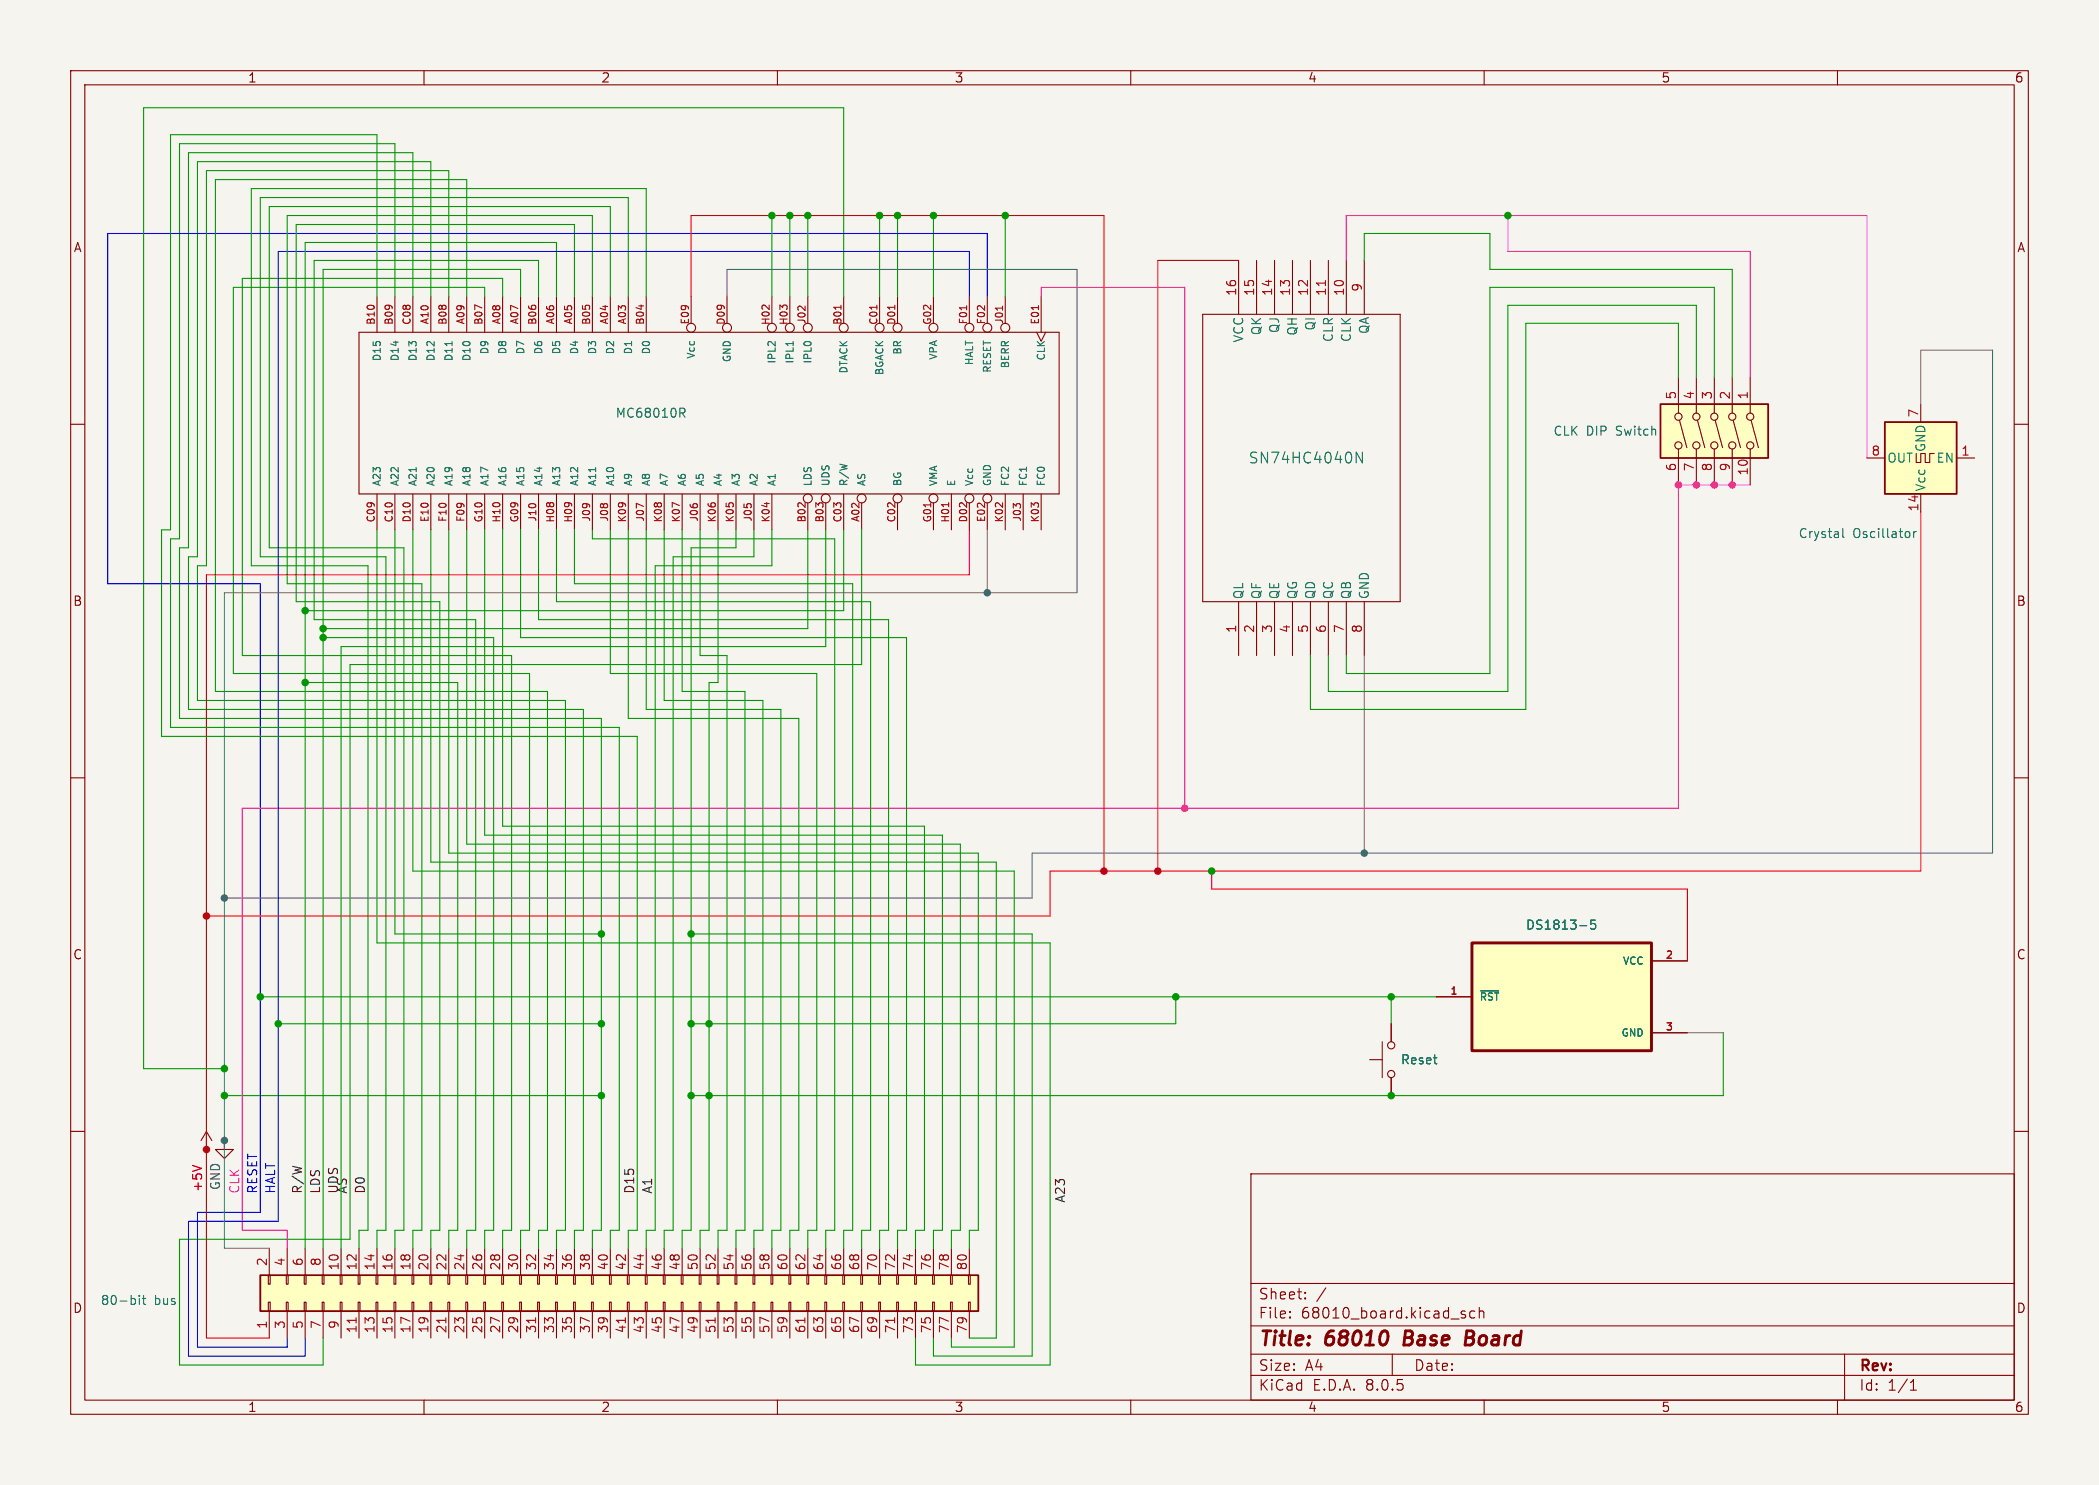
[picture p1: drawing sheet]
<svg xmlns="http://www.w3.org/2000/svg" width="297mm" height="210mm" viewBox="0 0 297 210" stroke-linecap="round" stroke-linejoin="round" font-family="sans-serif">
<path d="M0 0h297v210h-297z" fill="#f5f4ef" stroke="#f5f4ef" stroke-width=".14"/>
<g fill="none" stroke="#840000" stroke-width=".15">
<path d="M10 10h277v190h-277zM12 12h273v186h-273zM60 10v2M110 10v2M160 10v2M210 10v2M260 10v2M10 60h2M50.8 47h99.1v22.9h-99.1zM53.3 41.9v5.1M55.9 41.9v5.1M58.4 41.9v5.1"/>
<path d="M61 41.9v5.1M63.5 41.9v5.1M66 41.9v5.1M68.6 41.9v5.1M71.1 41.9v5.1M73.7 41.9v5.1M76.2 41.9v5.1M78.7 41.9v5.1M81.3 41.9v5.1M83.8 41.9v5.1M86.4 41.9v5.1M88.9 41.9v5.1"/>
<path d="M91.4 41.9v5.1M97.8 41.9v3.8M102.9 41.9v3.8M109.2 41.9v3.8M111.8 41.9v3.8M114.3 41.9v3.8M119.4 41.9v3.8M124.5 41.9v3.8M127 41.9v3.8M132.1 41.9v3.8M137.2 41.9v3.8M139.7 41.9v3.8"/>
<path d="M142.2 41.9v3.8M146.7 47l.6 1.3 .7-1.3M147.3 41.9v5.1M285 60h2M53.3 69.9v5M55.9 69.9v5M58.4 69.9v5M61 69.9v5M63.5 69.9v5M66 69.9v5M68.6 69.9v5M71.1 69.9v5"/>
<path d="M73.7 69.9v5M76.2 69.9v5M78.7 69.9v5M81.3 69.9v5M83.8 69.9v5M86.4 69.9v5M88.9 69.9v5M91.4 69.9v5M94 69.9v5M96.5 69.9v5M99.1 69.9v5M101.6 69.9v5"/>
<path d="M104.1 69.9v5M106.7 69.9v5M109.2 69.9v5M114.3 71.1v3.8M116.8 71.1v3.8M119.4 69.9v5M121.9 71.1v3.8M127 71.1v3.8M132.1 71.1v3.8M134.6 69.9v5M137.2 71.1v3.8M139.7 71.1v3.8"/>
<path d="M142.2 69.9v5M144.8 69.9v5M147.3 69.9v5M10 110h2M285 110h2M10 160h2M285 160h2M177 166h108v32h-108zM60 198v2M110 198v2M160 198v2M177 194.5h108"/>
<path d="M177 191.5h108M177 187.5h108M177 181.5h108M182.5 186.3h.1l-.1 .1M182.5 186.3v.1M182.5 185.5v.1M182.5 185.5h.1l-.1 .1M184.7 183.6v.1M184.7 183.6h-.1l.1 .1M184.7 182.8v.1M184.7 182.8h-.1l.1 .1M187.6 182.1l-1.3 2"/>
<path d="M197 191.5v3M206.8 185.8l.5 .2 .1 .2-.2 .2-.5-.1M206.8 185.5l.2-.1 .3 .1M208.7 185.5l-.5-.1-.2 .3v.4l.1 .2 .1 .1 .5-.1M209.3 185.5a.37 .37 0 0 1 .7 .1v.8M209.3 184.9v1.5M210 198v2M260 198v2M261 191.5v6.5M270.3 196.6h.9M270.3 195.5l.4-.4v1.5"/>
<circle cx="97.8" cy="46.4" r=".63"/>
<circle cx="102.9" cy="46.4" r=".63"/>
<circle cx="109.2" cy="46.4" r=".63"/>
<circle cx="111.8" cy="46.4" r=".63"/>
<circle cx="114.3" cy="46.4" r=".63"/>
<circle cx="119.4" cy="46.4" r=".63"/>
<circle cx="124.5" cy="46.4" r=".63"/>
<circle cx="127" cy="46.4" r=".63"/>
<circle cx="132.1" cy="46.4" r=".63"/>
<circle cx="137.2" cy="46.4" r=".63"/>
<circle cx="139.7" cy="46.4" r=".63"/>
<circle cx="142.2" cy="46.4" r=".63"/>
<circle cx="114.3" cy="70.5" r=".63"/>
<circle cx="116.8" cy="70.5" r=".63"/>
<circle cx="121.9" cy="70.5" r=".63"/>
<circle cx="127" cy="70.5" r=".63"/>
<circle cx="132.1" cy="70.5" r=".63"/>
<circle cx="137.2" cy="70.5" r=".63"/>
<circle cx="139.7" cy="70.5" r=".63"/>
</g>
<path d="M198.9 188.2l-.3 2h.8M207.4 189.2h.7M208.1 189.2l.3 .1M208.2 188.2h-.6l-.3 2h.8l.2-.1M208.3 189.1l-.2 .1" fill="none" stroke="#840000" stroke-width=".4"/>
<path d="M119 43.2v.5M124.1 43.2v.5M126.6 43.2v.5M136.8 43.2v.6M141.9 43.3v.6M146.9 43.2v.6M134.2 71.1v.6" fill="none" stroke="#a90000" stroke-width=".15"/>
<path d="M64 48.3v.6M96.2 57.7h.5l.2 .3-.1 .3-.6 .1M96.5 58.4l.4 .6M112.2 48.3v.6" fill="none" stroke="#006464" stroke-width=".15"/>
<path d="M36.8 180.3h101.6v5.1h-101.6z" fill="#ffffc2"/>
<g fill="none" stroke="#840000" stroke-width=".15">
<path d="M29.2 162.6h.1M29.2 160l-.8 1.3M29.2 160v2.6M29.2 160l.8 1.3M31.7 161.3v1.3h1.3l-1.3 1.2-1.2-1.2h1.2M31.7 161.3h.1M38.1 176.5v3.8M40.6 176.5v3.8M43.2 176.5v3.8M45.7 176.5v3.8M48.3 176.5v3.8M50.8 176.5v3.8"/>
<path d="M53.3 176.5v3.8M55.9 176.5v3.8M58.4 176.5v3.8M61 176.5v3.8M63.5 176.5v3.8M66 176.5v3.8M68.6 176.5v3.8M71.1 176.5v3.8M73.7 176.5v3.8M76.2 176.5v3.8M78.7 176.5v3.8M81.3 176.5v3.8"/>
<path d="M83.8 176.5v3.8M86.4 176.5v3.8M88.9 176.5v3.8M91.4 176.5v3.8M94 176.5v3.8M96.5 176.5v3.8M99.1 176.5v3.8M101.6 176.5v3.8M104.1 176.5v3.8M106.7 176.5v3.8M109.2 176.5v3.8M111.8 176.5v3.8"/>
<path d="M114.3 176.5v3.8M116.8 176.5v3.8M119.4 176.5v3.8M121.9 176.5v3.8M124.5 176.5v3.8M127 176.5v3.8M129.5 176.5v3.8M132.1 176.5v3.8M134.6 176.5v3.8M137.2 176.5v3.8M38 184.2h.2v1.2h-.2zM38 180.3h.2v1.3h-.2z"/>
<path d="M38.1 185.4v3.8M40.5 184.2h.3v1.2h-.3zM40.5 180.3h.3v1.3h-.3zM40.6 185.4v3.8M43.1 184.2h.2v1.2h-.2zM43.1 180.3h.2v1.3h-.2zM43.2 185.4v3.8M45.6 184.2h.2v1.2h-.2zM45.6 180.3h.2v1.3h-.2zM45.7 185.4v3.8M48.1 184.2h.3v1.2h-.3zM48.1 180.3h.3v1.3h-.3z"/>
<path d="M48.3 185.4v3.8M50.7 184.2h.2v1.2h-.2zM50.7 180.3h.2v1.3h-.2zM50.8 185.4v3.8M53.2 184.2h.3v1.2h-.3zM53.2 180.3h.3v1.3h-.3zM53.3 185.4v3.8M55.8 184.2h.2v1.2h-.2zM55.8 180.3h.2v1.3h-.2zM55.9 185.4v3.8M58.3 184.2h.2v1.2h-.2zM58.3 180.3h.2v1.3h-.2z"/>
<path d="M58.4 185.4v3.8M60.8 184.2h.3v1.2h-.3zM60.8 180.3h.3v1.3h-.3zM61 185.4v3.8M63.4 184.2h.2v1.2h-.2zM63.4 180.3h.2v1.3h-.2zM63.5 185.4v3.8M65.9 184.2h.3v1.2h-.3zM65.9 180.3h.3v1.3h-.3zM66 185.4v3.8M68.5 184.2h.2v1.2h-.2zM68.5 180.3h.2v1.3h-.2z"/>
<path d="M68.6 185.4v3.8M71 184.2h.2v1.2h-.2zM71 180.3h.2v1.3h-.2zM71.1 185.4v3.8M73.5 184.2h.3v1.2h-.3zM73.5 180.3h.3v1.3h-.3zM73.7 185.4v3.8M76.1 184.2h.2v1.2h-.2zM76.1 180.3h.2v1.3h-.2zM76.2 185.4v3.8M78.6 184.2h.3v1.2h-.3zM78.6 180.3h.3v1.3h-.3z"/>
<path d="M78.7 185.4v3.8M81.2 184.2h.2v1.2h-.2zM81.2 180.3h.2v1.3h-.2zM81.3 185.4v3.8M83.7 184.2h.2v1.2h-.2zM83.7 180.3h.2v1.3h-.2zM83.8 185.4v3.8M86.2 184.2h.3v1.2h-.3zM86.2 180.3h.3v1.3h-.3zM86.4 185.4v3.8M88.8 184.2h.2v1.2h-.2zM88.8 180.3h.2v1.3h-.2z"/>
<path d="M88.9 185.4v3.8M91.3 184.2h.3v1.2h-.3zM91.3 180.3h.3v1.3h-.3zM91.4 185.4v3.8M93.9 184.2h.2v1.2h-.2zM93.9 180.3h.2v1.3h-.2zM94 185.4v3.8M96.4 184.2h.2v1.2h-.2zM96.4 180.3h.2v1.3h-.2zM96.5 185.4v3.8M98.9 184.2h.3v1.2h-.3zM98.9 180.3h.3v1.3h-.3z"/>
<path d="M99.1 185.4v3.8M101.5 184.2h.2v1.2h-.2zM101.5 180.3h.2v1.3h-.2zM101.6 185.4v3.8M104 184.2h.3v1.2h-.3zM104 180.3h.3v1.3h-.3zM104.1 185.4v3.8M106.6 184.2h.2v1.2h-.2zM106.6 180.3h.2v1.3h-.2zM106.7 185.4v3.8M109.1 184.2h.2v1.2h-.2zM109.1 180.3h.2v1.3h-.2z"/>
<path d="M109.2 185.4v3.8M111.6 184.2h.3v1.2h-.3zM111.6 180.3h.3v1.3h-.3zM111.8 185.4v3.8M114.2 184.2h.2v1.2h-.2zM114.2 180.3h.2v1.3h-.2zM114.3 185.4v3.8M116.7 184.2h.3v1.2h-.3zM116.7 180.3h.3v1.3h-.3zM116.8 185.4v3.8M119.3 184.2h.2v1.2h-.2zM119.3 180.3h.2v1.3h-.2z"/>
<path d="M119.4 185.4v3.8M121.8 184.2h.2v1.2h-.2zM121.8 180.3h.2v1.3h-.2zM121.9 185.4v3.8M124.3 184.2h.3v1.2h-.3zM124.3 180.3h.3v1.3h-.3zM124.5 185.4v3.8M126.9 184.2h.2v1.2h-.2zM126.9 180.3h.2v1.3h-.2zM127 185.4v3.8M129.4 184.2h.3v1.2h-.3zM129.4 180.3h.3v1.3h-.3z"/>
<path d="M129.5 185.4v3.8M132 184.2h.2v1.2h-.2zM132 180.3h.2v1.3h-.2zM132.1 185.4v3.8M134.5 184.2h.2v1.2h-.2zM134.5 180.3h.2v1.3h-.2zM134.6 185.4v3.8M137 184.2h.3v1.2h-.3zM137 180.3h.3v1.3h-.3zM137.2 185.4v3.8"/>
</g>
<path d="M36.8 180.3h101.6v5.1h-101.6z" fill="none" stroke="#840000" stroke-width=".25"/>
<path d="M50.4 186.4v.7M63.1 186.4v.7M75.8 186.4v.7M88.5 186.4v.7M101.2 186.4v.7M113.9 186.4v.7M126.6 186.4v.7" fill="none" stroke="#a90000" stroke-width=".15"/>
<path d="M19.7 183.2v.1M19.7 183.6v.9M20.1 183.6h.5M20.3 183.2v1.1l.1 .1 .2 .1" fill="none" stroke="#006464" stroke-width=".15"/>
<path d="M27.2 164.8l1.3 .4" fill="none" stroke="#f00" stroke-width=".15"/>
<path d="M266.7 59.7h10.2v10.2h-10.2z" fill="#ffffc2"/>
<path d="M266.7 59.7h10.2v10.2h-10.2z" fill="none" stroke="#840000" stroke-width=".25"/>
<g fill="none" stroke="#840000" stroke-width=".15">
<path d="M175.3 36.8v7.7M177.8 36.8v7.7M180.3 36.8v7.7M182.9 36.8v7.7M185.4 36.8v7.7M188 36.8v7.7M190.5 36.8v7.7M193 36.8v7.7M170.2 44.5h27.9v40.6h-27.9zM271.8 57.2v2.5M264.2 64.8h2.5M271.1 64.1v1.3h.7v-1.3h.6v1.3h.6v-1.3h.7"/>
<path d="M271.8 69.9v2.5M276.9 64.8h2.5M175.3 85.1v7.6M177.8 85.1v7.6M180.3 85.1v7.6M182.9 85.1v7.6M185.4 85.1v7.6M188 85.1v7.6M190.5 85.1v7.6M193 85.1v7.6"/>
</g>
<path d="M192.8 63.9v1.6l-.9-1.6v1.6M260.7 74.7v1.1l.2 .2M270.1 75.2l.1 .2v.4l-.1 .2M270.8 75.2v.8M271.1 75.2h-.2l-.1 .2" fill="none" stroke="#006464" stroke-width=".15"/>
<path d="M187.5 39.7v.7" fill="none" stroke="#a90000" stroke-width=".15"/>
<path d="M234.9 57.2h15.3v7.6h-15.3z" fill="#ffffc2"/>
<g fill="none" stroke="#840000" stroke-width=".15">
<path d="M237.5 53.3v5.1M237.6 59.4l1.1 3.9M240 53.3v5.1M240.2 59.4l1 3.9M242.6 53.3v5.1M242.7 59.4l1 3.9M245.1 53.3v5.1M245.2 59.4l1.1 3.9M247.6 53.3v5.1M247.8 59.4l1 3.9M237.5 63.5v5.1M240 63.5v5.1"/>
<path d="M242.6 63.5v5.1M245.1 63.5v5.1M247.6 63.5v5.1M193.8 149.9h1.8M195.6 147.3v5.1M196.8 144.8v2.5M196.8 152.4v2.5"/>
<circle cx="237.5" cy="58.9" r=".51"/>
<circle cx="240" cy="58.9" r=".51"/>
<circle cx="242.6" cy="58.9" r=".51"/>
<circle cx="245.1" cy="58.9" r=".51"/>
<circle cx="247.7" cy="58.9" r=".51"/>
<circle cx="237.5" cy="63" r=".51"/>
<circle cx="240" cy="63" r=".51"/>
<circle cx="242.6" cy="63" r=".51"/>
<circle cx="245.1" cy="63" r=".51"/>
<circle cx="247.7" cy="63" r=".51"/>
<circle cx="196.9" cy="151.9" r=".51"/>
<circle cx="196.9" cy="147.8" r=".51"/>
</g>
<path d="M234.9 57.2h15.3v7.6h-15.3z" fill="none" stroke="#840000" stroke-width=".25"/>
<path d="M208.3 133.4h25.4v15.2h-25.4z" fill="#ffffc2"/>
<path d="M208.3 133.4h25.4v15.2h-25.4z" fill="none" stroke="#840000" stroke-width=".41"/>
<path d="M233.7 135.9h5.1M196.8 144.8v2.5M196.8 152.4v2.5M203.2 141h5.1M233.7 146.1h5.1M29.2 162.6h.1M31.7 161.3h.1" fill="none" stroke="#840000" stroke-width=".15"/>
<path d="M223.6 130.9h.9M225.7 130.1h-.6v.6l.1-.1 .5 .1 .1 .1-.1 .5-.2 .1h-.3l-.1-.1M209.5 140.1h2.6" fill="none" stroke="#006464" stroke-width=".15"/>
<g fill="none" stroke="#009600" stroke-width=".15">
<path d="M109.2 30.5v11.4M111.8 30.5v11.4M114.3 30.5v11.4M124.5 30.5v11.4M127 30.5v11.4M132.1 30.5v11.4M142.2 30.5v11.4M193 36.8v-3.8h17.8v5.1h34.3v15.2M53.3 41.9v-22.8h-29.2v55.8h-1.2v29.2h67.3v69.9h-1.3v2.5M55.9 41.9v-21.6h-30.5v55.9h-1.3v26.7h63.5v71.1h-1.2v2.5M58.4 41.9v-20.3h-31.7v55.9h-1.3v24.1h59.7v72.4h-1.3v2.5M61 41.9v-19h-33.1v55.8h-1.2v21.6h55.8v73.7h-1.2v2.5"/>
<path d="M63.5 41.9v-17.8h-34.3v55.9h-1.3v19.1h52.1v74.9h-1.3v2.5M66 41.9v-16.5h-35.5v72.4h47v76.2h-1.3v2.5M68.6 41.9v-1.3h-35.6v54.7h41.9v78.7h-1.2v2.5M71.1 41.9v-2.5h-36.8v53.3h38.1v81.3h-1.3v2.5M73.7 41.9v-3.8h-28v138.4M76.2 41.9v-5.1h-31.8v50.8h22.9v86.4h-1.3v2.5M78.7 41.9v-7.6h-35.5v142.2M81.3 41.9v-10.1h-39.4v53.3h20.3v88.9h-1.2v2.5M83.8 41.9v-11.4h-43.2v52.1h19.1v91.4h-1.3v2.5M86.4 41.9v-12.7h-48.3v48.3h19v96.5h-1.2v2.5M88.9 41.9v-14h-52.1v50.8h17.8v95.3h-1.3v2.5M91.4 41.9v-15.2h-55.8v53.3h16.5v94h-1.3v2.5"/>
<path d="M119.4 41.9v-26.7h-99.1v135.9h11.4M237.5 53.3v-7.6h-21.6v54.6h-30.5v-7.6M240 53.3v-10.1h-26.6v54.6h-25.4v-5.1M242.6 53.3v-12.7h-31.8v54.7h-20.3v-2.6M53.3 74.9v58.5h95.3v59.6h-19.1v-3.8M55.9 74.9v57.2h29.2M58.4 74.9v48.3h85.1v67.3h-8.9v-1.3M61 74.9v47h80v67.3h-3.8M63.5 74.9v45.8h74.9v53.3h-1.2v2.5M66 74.9v44.5h69.9v54.6h-1.3v2.5M68.6 74.9v43.2h64.7v55.9h-1.2v2.5M71.1 74.9v41.9h59.7v57.2h-1.3v2.5"/>
<path d="M73.7 74.9v15.3h54.6v83.8h-1.3v2.5M76.2 74.9v12.7h49.5v86.4h-1.2v2.5M78.7 74.9v10.2h44.5v88.9h-1.3v2.5M81.3 74.9v7.7h39.3v91.4h-1.2v2.5M83.8 74.9v1.3h34.3v97.8h-1.3v2.5M86.4 74.9v20.4h29.2v78.7h-1.3v2.5M88.9 74.9v26.7h24.1v72.4h-1.2v2.5M91.4 74.9v25.4h19.1v73.7h-1.3v2.5M94 74.9v24.2h13.9v74.9h-1.2v2.5M96.5 74.9v22.9h8.9v76.2h-1.3v2.5M99.1 74.9v17.8h3.8v81.3h-1.3v2.5M101.6 74.9v21.6h-1.3v77.5h-1.2v2.5"/>
<path d="M104.1 74.9v2.6h-6.3v96.5h-1.3v2.5M106.7 74.9v3.8h-11.5v95.3h-1.2v2.5M109.2 74.9v5.1h-16.5v94h-1.3v2.5M114.3 74.9v14h-68.6M116.8 74.9v16.5h-68.5v85.1M119.4 74.9v11.5h-76.2M121.9 74.9v19.1h-72.4v81.3h-24.1v17.7h20.3v-3.8M43.2 96.5h21.6v77.5h-1.3v2.5M45.7 90.2h24.1v83.8h-1.2v2.5M97.8 132.1h48.2v59.7h-13.9v-2.6M31.7 154.9h53.4M36.8 141h166.4"/>
<path d="M39.4 144.8h45.7M166.4 141v3.8h-68.6M196.8 141v3.8M243.8 146.1v8.8h-146"/>
</g>
<path d="M137.2 41.9v-6.3h-97.8v137.1h-12.7v19.1h16.5v-2.6M139.7 41.9v-8.9h-124.5v49.6h21.6v88.9h-8.9v19h12.7v-1.3" fill="none" stroke="#00f" stroke-width=".15"/>
<path d="M102.9 41.9v-3.8h49.5v45.7h-120.7v92.7h6.4M271.8 57.2v-7.7h10.1v71.2h-135.9v6.3h-114.3M139.7 74.9v8.9M193 92.7v28M238.8 146.1h5" fill="none" stroke="#666" stroke-width=".15"/>
<path d="M175.3 36.8h-11.5v86.4M97.8 41.9v-11.4h58.4v92.7M137.2 74.9v6.4h-108v107.9h8.9M271.8 72.4v50.8h-123.2v6.3h-119.4M171.4 123.2v2.5h67.4v10.2M27.2 164.8l1.3 .4" fill="none" stroke="#f00" stroke-width=".15"/>
<path d="M190.5 36.8v-6.3h73.7v34.3M213.4 30.5v5.1h34.2v17.7M147.3 41.9v-1.3h20.3v73.7M247.6 68.6h-10.1v45.7h-203.2v59.7h6.3v2.5" fill="none" stroke="#ff00e0" stroke-width=".15"/>
<g fill="#009600" stroke="#009600" stroke-width=".15">
<circle cx="39.4" cy="144.8" r=".46"/>
<circle cx="31.7" cy="151.1" r=".46"/>
<circle cx="31.7" cy="154.9" r=".46"/>
<circle cx="36.8" cy="141" r=".46"/>
<circle cx="124.5" cy="30.5" r=".46"/>
<circle cx="142.2" cy="30.5" r=".46"/>
<circle cx="132.1" cy="30.5" r=".46"/>
<circle cx="127" cy="30.5" r=".46"/>
<circle cx="109.2" cy="30.5" r=".46"/>
<circle cx="111.8" cy="30.5" r=".46"/>
<circle cx="114.3" cy="30.5" r=".46"/>
<circle cx="171.4" cy="123.2" r=".46"/>
<circle cx="196.8" cy="154.9" r=".46"/>
<circle cx="166.4" cy="141" r=".46"/>
<circle cx="196.8" cy="141" r=".46"/>
<circle cx="213.4" cy="30.5" r=".46"/>
<circle cx="97.8" cy="144.8" r=".46"/>
<circle cx="85.1" cy="154.9" r=".46"/>
<circle cx="97.8" cy="154.9" r=".46"/>
<circle cx="85.1" cy="144.8" r=".46"/>
<circle cx="97.8" cy="132.1" r=".46"/>
<circle cx="85.1" cy="132.1" r=".46"/>
<circle cx="100.3" cy="144.8" r=".46"/>
<circle cx="100.3" cy="154.9" r=".46"/>
<circle cx="43.2" cy="96.5" r=".46"/>
<circle cx="43.2" cy="86.4" r=".46"/>
<circle cx="45.7" cy="88.9" r=".46"/>
<circle cx="45.7" cy="90.2" r=".46"/>
</g>
<g fill="#f00" stroke="#f00" stroke-width=".15">
<circle cx="29.2" cy="129.5" r=".46"/>
<circle cx="29.2" cy="162.6" r=".46"/>
<circle cx="156.2" cy="123.2" r=".46"/>
<circle cx="163.8" cy="123.2" r=".46"/>
</g>
<g fill="#666" stroke="#666" stroke-width=".15">
<circle cx="31.7" cy="127" r=".46"/>
<circle cx="193" cy="120.7" r=".46"/>
<circle cx="139.7" cy="83.8" r=".46"/>
<circle cx="31.7" cy="161.3" r=".46"/>
</g>
<g fill="#ff00e0" stroke="#ff00e0" stroke-width=".15">
<circle cx="167.6" cy="114.3" r=".46"/>
<circle cx="242.6" cy="68.6" r=".46"/>
<circle cx="245.1" cy="68.6" r=".46"/>
<circle cx="237.5" cy="68.6" r=".46"/>
<circle cx="240" cy="68.6" r=".46"/>
</g>
<g font-size="2.8" fill="#840000">
<text x="178" y="190.9">Title:</text>
<text x="187.7" y="190.9">68010</text>
<text x="199.5" y="190.9">Base</text>
<text x="209" y="190.9">Board</text>
</g>
<text font-size="2.1" fill="#006464" x="176.6" y="65.8">SN74HC4040N</text>
<g font-size="2.1" fill="#840000">
<text x="178" y="184">Sheet:</text>
<text x="178" y="186.7">File:</text>
<text x="184.1" y="186.7">68010_board.kicad_sch</text>
<text x="178" y="196.9">KiCad</text>
<text x="178" y="194.1">Size:</text>
<text x="184.7" y="194.1">A4</text>
<text x="185.7" y="196.9">E.D.A.</text>
<text x="193.3" y="196.9">8.0.5</text>
<text x="200" y="194.1">Date:</text>
<text x="263" y="194.3">Rev:</text>
<text x="263" y="196.9">Id:</text>
<text x="267.1" y="196.9">1/1</text>
</g>
<g font-size="1.8" fill="#840000">
<text x="35" y="11.9">1</text>
<text x="85" y="11.9">2</text>
<text x="135" y="11.9">3</text>
<text x="185" y="11.9">4</text>
<text x="235" y="11.9">5</text>
<text x="285" y="11.9">6</text>
<text x="10.3" y="35.9">A</text>
<text x="285.3" y="35.9">A</text>
<text x="10.3" y="85.9">B</text>
<text x="285.3" y="85.9">B</text>
<text x="10.3" y="135.9">C</text>
<text x="285.3" y="135.9">C</text>
<text x="10.3" y="185.9">D</text>
<text x="285.3" y="185.9">D</text>
<text x="35" y="199.9">1</text>
<text x="85" y="199.9">2</text>
<text x="135" y="199.9">3</text>
<text x="185" y="199.9">4</text>
<text x="235" y="199.9">5</text>
<text x="285" y="199.9">6</text>
</g>
<g font-size="1.8" fill="#a90000">
<text x="175" y="42" transform="rotate(-90 175 42)">16</text>
<text x="177.5" y="42" transform="rotate(-90 177.5 42)">15</text>
<text x="180.1" y="42" transform="rotate(-90 180.1 42)">14</text>
<text x="182.6" y="42" transform="rotate(-90 182.6 42)">13</text>
<text x="185.2" y="42" transform="rotate(-90 185.2 42)">12</text>
<text x="187.7" y="42" transform="rotate(-90 187.7 42)">11</text>
<text x="190.2" y="42" transform="rotate(-90 190.2 42)">10</text>
<text x="192.8" y="41.3" transform="rotate(-90 192.8 41.3)">9</text>
<text x="237.2" y="56.6" transform="rotate(-90 237.2 56.6)">5</text>
<text x="239.8" y="56.6" transform="rotate(-90 239.8 56.6)">4</text>
<text x="242.3" y="56.6" transform="rotate(-90 242.3 56.6)">3</text>
<text x="244.9" y="56.6" transform="rotate(-90 244.9 56.6)">2</text>
<text x="247.4" y="56.6" transform="rotate(-90 247.4 56.6)">1</text>
<text x="271.5" y="59.1" transform="rotate(-90 271.5 59.1)">7</text>
<text x="264.7" y="64.5">8</text>
<text x="277.4" y="64.5">1</text>
<text x="237.2" y="66.7" transform="rotate(-90 237.2 66.7)">6</text>
<text x="239.8" y="66.7" transform="rotate(-90 239.8 66.7)">7</text>
<text x="242.3" y="66.7" transform="rotate(-90 242.3 66.7)">8</text>
<text x="244.9" y="66.7" transform="rotate(-90 244.9 66.7)">9</text>
<text x="247.4" y="67.4" transform="rotate(-90 247.4 67.4)">10</text>
<text x="271.5" y="72.4" transform="rotate(-90 271.5 72.4)">14</text>
<text x="175" y="89.6" transform="rotate(-90 175 89.6)">1</text>
<text x="177.5" y="89.6" transform="rotate(-90 177.5 89.6)">2</text>
<text x="180.1" y="89.6" transform="rotate(-90 180.1 89.6)">3</text>
<text x="182.6" y="89.6" transform="rotate(-90 182.6 89.6)">4</text>
<text x="185.2" y="89.6" transform="rotate(-90 185.2 89.6)">5</text>
<text x="187.7" y="89.6" transform="rotate(-90 187.7 89.6)">6</text>
<text x="190.2" y="89.6" transform="rotate(-90 190.2 89.6)">7</text>
<text x="192.8" y="89.6" transform="rotate(-90 192.8 89.6)">8</text>
<text x="37.8" y="179.1" transform="rotate(-90 37.8 179.1)">2</text>
<text x="40.4" y="179.1" transform="rotate(-90 40.4 179.1)">4</text>
<text x="42.9" y="179.1" transform="rotate(-90 42.9 179.1)">6</text>
<text x="45.5" y="179.1" transform="rotate(-90 45.5 179.1)">8</text>
<text x="48" y="179.7" transform="rotate(-90 48 179.7)">10</text>
<text x="50.5" y="179.7" transform="rotate(-90 50.5 179.7)">12</text>
<text x="53.1" y="179.7" transform="rotate(-90 53.1 179.7)">14</text>
<text x="55.6" y="179.7" transform="rotate(-90 55.6 179.7)">16</text>
<text x="58.2" y="179.7" transform="rotate(-90 58.2 179.7)">18</text>
<text x="60.7" y="179.7" transform="rotate(-90 60.7 179.7)">20</text>
<text x="63.2" y="179.7" transform="rotate(-90 63.2 179.7)">22</text>
<text x="65.8" y="179.7" transform="rotate(-90 65.8 179.7)">24</text>
<text x="68.3" y="179.7" transform="rotate(-90 68.3 179.7)">26</text>
<text x="70.9" y="179.7" transform="rotate(-90 70.9 179.7)">28</text>
<text x="73.4" y="179.7" transform="rotate(-90 73.4 179.7)">30</text>
<text x="75.9" y="179.7" transform="rotate(-90 75.9 179.7)">32</text>
<text x="78.5" y="179.7" transform="rotate(-90 78.5 179.7)">34</text>
<text x="81" y="179.7" transform="rotate(-90 81 179.7)">36</text>
<text x="83.6" y="179.7" transform="rotate(-90 83.6 179.7)">38</text>
<text x="86.1" y="179.7" transform="rotate(-90 86.1 179.7)">40</text>
<text x="88.6" y="179.7" transform="rotate(-90 88.6 179.7)">42</text>
<text x="91.2" y="179.7" transform="rotate(-90 91.2 179.7)">44</text>
<text x="93.7" y="179.7" transform="rotate(-90 93.7 179.7)">46</text>
<text x="96.3" y="179.7" transform="rotate(-90 96.3 179.7)">48</text>
<text x="98.8" y="179.7" transform="rotate(-90 98.8 179.7)">50</text>
<text x="101.3" y="179.7" transform="rotate(-90 101.3 179.7)">52</text>
<text x="103.9" y="179.7" transform="rotate(-90 103.9 179.7)">54</text>
<text x="106.4" y="179.7" transform="rotate(-90 106.4 179.7)">56</text>
<text x="109" y="179.7" transform="rotate(-90 109 179.7)">58</text>
<text x="111.5" y="179.7" transform="rotate(-90 111.5 179.7)">60</text>
<text x="114" y="179.7" transform="rotate(-90 114 179.7)">62</text>
<text x="116.6" y="179.7" transform="rotate(-90 116.6 179.7)">64</text>
<text x="119.1" y="179.7" transform="rotate(-90 119.1 179.7)">66</text>
<text x="121.7" y="179.7" transform="rotate(-90 121.7 179.7)">68</text>
<text x="124.2" y="179.7" transform="rotate(-90 124.2 179.7)">70</text>
<text x="126.7" y="179.7" transform="rotate(-90 126.7 179.7)">72</text>
<text x="129.3" y="179.7" transform="rotate(-90 129.3 179.7)">74</text>
<text x="131.8" y="179.7" transform="rotate(-90 131.8 179.7)">76</text>
<text x="134.4" y="179.7" transform="rotate(-90 134.4 179.7)">78</text>
<text x="136.9" y="179.7" transform="rotate(-90 136.9 179.7)">80</text>
<text x="37.8" y="188" transform="rotate(-90 37.8 188)">1</text>
<text x="40.4" y="188" transform="rotate(-90 40.4 188)">3</text>
<text x="42.9" y="188" transform="rotate(-90 42.9 188)">5</text>
<text x="45.5" y="188" transform="rotate(-90 45.5 188)">7</text>
<text x="48" y="188" transform="rotate(-90 48 188)">9</text>
<text x="50.5" y="188.6" transform="rotate(-90 50.5 188.6)">11</text>
<text x="53.1" y="188.6" transform="rotate(-90 53.1 188.6)">13</text>
<text x="55.6" y="188.6" transform="rotate(-90 55.6 188.6)">15</text>
<text x="58.2" y="188.6" transform="rotate(-90 58.2 188.6)">17</text>
<text x="60.7" y="188.6" transform="rotate(-90 60.7 188.6)">19</text>
<text x="63.2" y="188.6" transform="rotate(-90 63.2 188.6)">21</text>
<text x="65.8" y="188.6" transform="rotate(-90 65.8 188.6)">23</text>
<text x="68.3" y="188.6" transform="rotate(-90 68.3 188.6)">25</text>
<text x="70.9" y="188.6" transform="rotate(-90 70.9 188.6)">27</text>
<text x="73.4" y="188.6" transform="rotate(-90 73.4 188.6)">29</text>
<text x="75.9" y="188.6" transform="rotate(-90 75.9 188.6)">31</text>
<text x="78.5" y="188.6" transform="rotate(-90 78.5 188.6)">33</text>
<text x="81" y="188.6" transform="rotate(-90 81 188.6)">35</text>
<text x="83.6" y="188.6" transform="rotate(-90 83.6 188.6)">37</text>
<text x="86.1" y="188.6" transform="rotate(-90 86.1 188.6)">39</text>
<text x="88.6" y="188.6" transform="rotate(-90 88.6 188.6)">41</text>
<text x="91.2" y="188.6" transform="rotate(-90 91.2 188.6)">43</text>
<text x="93.7" y="188.6" transform="rotate(-90 93.7 188.6)">45</text>
<text x="96.3" y="188.6" transform="rotate(-90 96.3 188.6)">47</text>
<text x="98.8" y="188.6" transform="rotate(-90 98.8 188.6)">49</text>
<text x="101.3" y="188.6" transform="rotate(-90 101.3 188.6)">51</text>
<text x="103.9" y="188.6" transform="rotate(-90 103.9 188.6)">53</text>
<text x="106.4" y="188.6" transform="rotate(-90 106.4 188.6)">55</text>
<text x="109" y="188.6" transform="rotate(-90 109 188.6)">57</text>
<text x="111.5" y="188.6" transform="rotate(-90 111.5 188.6)">59</text>
<text x="114" y="188.6" transform="rotate(-90 114 188.6)">61</text>
<text x="116.6" y="188.6" transform="rotate(-90 116.6 188.6)">63</text>
<text x="119.1" y="188.6" transform="rotate(-90 119.1 188.6)">65</text>
<text x="121.7" y="188.6" transform="rotate(-90 121.7 188.6)">67</text>
<text x="124.2" y="188.6" transform="rotate(-90 124.2 188.6)">69</text>
<text x="126.7" y="188.6" transform="rotate(-90 126.7 188.6)">71</text>
<text x="129.3" y="188.6" transform="rotate(-90 129.3 188.6)">73</text>
<text x="131.8" y="188.6" transform="rotate(-90 131.8 188.6)">75</text>
<text x="134.4" y="188.6" transform="rotate(-90 134.4 188.6)">77</text>
<text x="136.9" y="188.6" transform="rotate(-90 136.9 188.6)">79</text>
</g>
<g font-size="1.8" fill="#006464">
<text x="178.7" y="47.5" transform="rotate(-90 178.7 47.5)">QK</text>
<text x="181.2" y="47.2" transform="rotate(-90 181.2 47.2)">QJ</text>
<text x="183.7" y="47.6" transform="rotate(-90 183.7 47.6)">QH</text>
<text x="186.3" y="46.8" transform="rotate(-90 186.3 46.8)">QI</text>
<text x="193.9" y="47.3" transform="rotate(-90 193.9 47.3)">QA</text>
<text x="176.1" y="48.5" transform="rotate(-90 176.1 48.5)">VCC</text>
<text x="188.8" y="48.5" transform="rotate(-90 188.8 48.5)">CLR</text>
<text x="191.4" y="48.5" transform="rotate(-90 191.4 48.5)">CLK</text>
<text x="87" y="59.3">MC68010R</text>
<text x="219.7" y="61.8">CLK</text>
<text x="224.5" y="61.8">DIP</text>
<text x="228.8" y="61.8">Switch</text>
<text x="267" y="65.6">OUT</text>
<text x="272.6" y="64" transform="rotate(-90 272.6 64)">GND</text>
<text x="273.9" y="65.6">EN</text>
<text x="272.6" y="69.6" transform="rotate(-90 272.6 69.6)">Vcc</text>
<text x="254.4" y="76.3">Crystal</text>
<text x="262.2" y="76.3">Oscillator</text>
<text x="176.1" y="84.8" transform="rotate(-90 176.1 84.8)">QL</text>
<text x="178.7" y="84.8" transform="rotate(-90 178.7 84.8)">QF</text>
<text x="181.2" y="84.8" transform="rotate(-90 181.2 84.8)">QE</text>
<text x="183.7" y="84.8" transform="rotate(-90 183.7 84.8)">QG</text>
<text x="186.3" y="84.8" transform="rotate(-90 186.3 84.8)">QD</text>
<text x="188.8" y="84.8" transform="rotate(-90 188.8 84.8)">QC</text>
<text x="191.4" y="84.8" transform="rotate(-90 191.4 84.8)">QB</text>
<text x="193.9" y="84.8" transform="rotate(-90 193.9 84.8)">GND</text>
<text x="215.8" y="131.7">DS1813-5</text>
<text x="198.1" y="150.7">Reset</text>
<text x="14.2" y="184.8">80-bit</text>
<text x="21.8" y="184.8">bus</text>
</g>
<text font-size="1.8" fill="#f00" x="28.8" y="168.7" transform="rotate(-90 28.8 168.7)">+5V</text>
<text font-size="1.8" fill="#666" x="31.3" y="168.4" transform="rotate(-90 31.3 168.4)">GND</text>
<text font-size="1.8" fill="#ff00e0" x="33.9" y="168.9" transform="rotate(-90 33.9 168.9)">CLK</text>
<g font-size="1.8" fill="#00f">
<text x="36.5" y="168.9" transform="rotate(-90 36.5 168.9)">RESET</text>
<text x="39" y="168.9" transform="rotate(-90 39 168.9)">HALT</text>
</g>
<g font-size="1.8" fill="#0f0f0f">
<text x="42.8" y="168.9" transform="rotate(-90 42.8 168.9)">R/W</text>
<text x="45.4" y="168.9" transform="rotate(-90 45.4 168.9)">LDS</text>
<text x="47.9" y="168.9" transform="rotate(-90 47.9 168.9)">UDS</text>
<text x="49.2" y="168.9" transform="rotate(-90 49.2 168.9)">AS</text>
<text x="51.7" y="168.9" transform="rotate(-90 51.7 168.9)">D0</text>
<text x="89.8" y="168.9" transform="rotate(-90 89.8 168.9)">D15</text>
<text x="92.4" y="168.9" transform="rotate(-90 92.4 168.9)">A1</text>
<text x="150.8" y="170.2" transform="rotate(-90 150.8 170.2)">A23</text>
</g>
<g font-size="1.4" fill="#a90000">
<text x="53.1" y="46.1" transform="rotate(-90 53.1 46.1)">B10</text>
<text x="55.6" y="46.1" transform="rotate(-90 55.6 46.1)">B09</text>
<text x="58.2" y="46.1" transform="rotate(-90 58.2 46.1)">C08</text>
<text x="60.7" y="46" transform="rotate(-90 60.7 46)">A10</text>
<text x="63.2" y="46.1" transform="rotate(-90 63.2 46.1)">B08</text>
<text x="65.8" y="46" transform="rotate(-90 65.8 46)">A09</text>
<text x="68.3" y="46.1" transform="rotate(-90 68.3 46.1)">B07</text>
<text x="70.9" y="46" transform="rotate(-90 70.9 46)">A08</text>
<text x="73.4" y="46" transform="rotate(-90 73.4 46)">A07</text>
<text x="75.9" y="46.1" transform="rotate(-90 75.9 46.1)">B06</text>
<text x="78.5" y="46" transform="rotate(-90 78.5 46)">A06</text>
<text x="81" y="46" transform="rotate(-90 81 46)">A05</text>
<text x="83.6" y="46.1" transform="rotate(-90 83.6 46.1)">B05</text>
<text x="86.1" y="46" transform="rotate(-90 86.1 46)">A04</text>
<text x="88.6" y="46" transform="rotate(-90 88.6 46)">A03</text>
<text x="91.2" y="46.1" transform="rotate(-90 91.2 46.1)">B04</text>
<text x="97.5" y="46" transform="rotate(-90 97.5 46)">E09</text>
<text x="102.6" y="46.1" transform="rotate(-90 102.6 46.1)">D09</text>
<text x="109" y="46.1" transform="rotate(-90 109 46.1)">H02</text>
<text x="111.5" y="46.1" transform="rotate(-90 111.5 46.1)">H03</text>
<text x="114" y="45.9" transform="rotate(-90 114 45.9)">J02</text>
<text x="119.1" y="46.1" transform="rotate(-90 119.1 46.1)">B01</text>
<text x="124.2" y="46.1" transform="rotate(-90 124.2 46.1)">C01</text>
<text x="126.7" y="46.1" transform="rotate(-90 126.7 46.1)">D01</text>
<text x="131.8" y="46.1" transform="rotate(-90 131.8 46.1)">G02</text>
<text x="136.9" y="46" transform="rotate(-90 136.9 46)">F01</text>
<text x="139.4" y="46" transform="rotate(-90 139.4 46)">F02</text>
<text x="142" y="45.9" transform="rotate(-90 142 45.9)">J01</text>
<text x="147.1" y="46" transform="rotate(-90 147.1 46)">E01</text>
<text x="53.1" y="74" transform="rotate(-90 53.1 74)">C09</text>
<text x="55.6" y="74" transform="rotate(-90 55.6 74)">C10</text>
<text x="58.2" y="74" transform="rotate(-90 58.2 74)">D10</text>
<text x="60.7" y="73.9" transform="rotate(-90 60.7 73.9)">E10</text>
<text x="63.2" y="73.9" transform="rotate(-90 63.2 73.9)">F10</text>
<text x="65.8" y="73.9" transform="rotate(-90 65.8 73.9)">F09</text>
<text x="68.3" y="74" transform="rotate(-90 68.3 74)">G10</text>
<text x="70.9" y="74" transform="rotate(-90 70.9 74)">H10</text>
<text x="73.4" y="74" transform="rotate(-90 73.4 74)">G09</text>
<text x="75.9" y="73.9" transform="rotate(-90 75.9 73.9)">J10</text>
<text x="78.5" y="74" transform="rotate(-90 78.5 74)">H08</text>
<text x="81" y="74" transform="rotate(-90 81 74)">H09</text>
<text x="83.6" y="73.9" transform="rotate(-90 83.6 73.9)">J09</text>
<text x="86.1" y="73.9" transform="rotate(-90 86.1 73.9)">J08</text>
<text x="88.6" y="74" transform="rotate(-90 88.6 74)">K09</text>
<text x="91.2" y="73.9" transform="rotate(-90 91.2 73.9)">J07</text>
<text x="93.7" y="74" transform="rotate(-90 93.7 74)">K08</text>
<text x="96.3" y="74" transform="rotate(-90 96.3 74)">K07</text>
<text x="98.8" y="73.9" transform="rotate(-90 98.8 73.9)">J06</text>
<text x="101.3" y="74" transform="rotate(-90 101.3 74)">K06</text>
<text x="103.9" y="74" transform="rotate(-90 103.9 74)">K05</text>
<text x="106.4" y="73.9" transform="rotate(-90 106.4 73.9)">J05</text>
<text x="109" y="74" transform="rotate(-90 109 74)">K04</text>
<text x="114" y="74" transform="rotate(-90 114 74)">B02</text>
<text x="116.6" y="74" transform="rotate(-90 116.6 74)">B03</text>
<text x="119.1" y="74" transform="rotate(-90 119.1 74)">C03</text>
<text x="121.7" y="73.9" transform="rotate(-90 121.7 73.9)">A02</text>
<text x="126.7" y="74" transform="rotate(-90 126.7 74)">C02</text>
<text x="131.8" y="74" transform="rotate(-90 131.8 74)">G01</text>
<text x="134.4" y="74" transform="rotate(-90 134.4 74)">H01</text>
<text x="136.9" y="74" transform="rotate(-90 136.9 74)">D02</text>
<text x="139.4" y="73.9" transform="rotate(-90 139.4 73.9)">E02</text>
<text x="142" y="74" transform="rotate(-90 142 74)">K02</text>
<text x="144.5" y="73.9" transform="rotate(-90 144.5 73.9)">J03</text>
<text x="147.1" y="74" transform="rotate(-90 147.1 74)">K03</text>
<text x="235.6" y="135.6">2</text>
<text x="205.1" y="140.7">1</text>
<text x="235.6" y="145.8">3</text>
</g>
<g font-size="1.4" fill="#006464">
<text x="54.1" y="51.2" transform="rotate(-90 54.1 51.2)">D15</text>
<text x="56.6" y="51.2" transform="rotate(-90 56.6 51.2)">D14</text>
<text x="59.2" y="51.2" transform="rotate(-90 59.2 51.2)">D13</text>
<text x="61.7" y="51.2" transform="rotate(-90 61.7 51.2)">D12</text>
<text x="64.2" y="51.2" transform="rotate(-90 64.2 51.2)">D11</text>
<text x="66.8" y="51.2" transform="rotate(-90 66.8 51.2)">D10</text>
<text x="69.3" y="50.2" transform="rotate(-90 69.3 50.2)">D9</text>
<text x="71.9" y="50.2" transform="rotate(-90 71.9 50.2)">D8</text>
<text x="74.4" y="50.2" transform="rotate(-90 74.4 50.2)">D7</text>
<text x="76.9" y="50.2" transform="rotate(-90 76.9 50.2)">D6</text>
<text x="79.5" y="50.2" transform="rotate(-90 79.5 50.2)">D5</text>
<text x="82" y="50.2" transform="rotate(-90 82 50.2)">D4</text>
<text x="84.6" y="50.2" transform="rotate(-90 84.6 50.2)">D3</text>
<text x="87.1" y="50.2" transform="rotate(-90 87.1 50.2)">D2</text>
<text x="89.6" y="50.2" transform="rotate(-90 89.6 50.2)">D1</text>
<text x="92.2" y="50.2" transform="rotate(-90 92.2 50.2)">D0</text>
<text x="98.5" y="50.9" transform="rotate(-90 98.5 50.9)">Vcc</text>
<text x="103.6" y="51.4" transform="rotate(-90 103.6 51.4)">GND</text>
<text x="110" y="51.5" transform="rotate(-90 110 51.5)">IPL2</text>
<text x="112.5" y="51.5" transform="rotate(-90 112.5 51.5)">IPL1</text>
<text x="115" y="51.5" transform="rotate(-90 115 51.5)">IPL0</text>
<text x="120.1" y="53" transform="rotate(-90 120.1 53)">DTACK</text>
<text x="125.2" y="53.2" transform="rotate(-90 125.2 53.2)">BGACK</text>
<text x="127.7" y="50.3" transform="rotate(-90 127.7 50.3)">BR</text>
<text x="132.8" y="51" transform="rotate(-90 132.8 51)">VPA</text>
<text x="137.9" y="51.8" transform="rotate(-90 137.9 51.8)">HALT</text>
<text x="140.4" y="52.9" transform="rotate(-90 140.4 52.9)">RESET</text>
<text x="143" y="52.2" transform="rotate(-90 143 52.2)">BERR</text>
<text x="148.1" y="51.1" transform="rotate(-90 148.1 51.1)">CLK</text>
<text x="54.1" y="68.8" transform="rotate(-90 54.1 68.8)">A23</text>
<text x="56.6" y="68.8" transform="rotate(-90 56.6 68.8)">A22</text>
<text x="59.2" y="68.8" transform="rotate(-90 59.2 68.8)">A21</text>
<text x="61.7" y="68.8" transform="rotate(-90 61.7 68.8)">A20</text>
<text x="64.2" y="68.8" transform="rotate(-90 64.2 68.8)">A19</text>
<text x="66.8" y="68.8" transform="rotate(-90 66.8 68.8)">A18</text>
<text x="69.3" y="68.8" transform="rotate(-90 69.3 68.8)">A17</text>
<text x="71.9" y="68.8" transform="rotate(-90 71.9 68.8)">A16</text>
<text x="74.4" y="68.8" transform="rotate(-90 74.4 68.8)">A15</text>
<text x="76.9" y="68.8" transform="rotate(-90 76.9 68.8)">A14</text>
<text x="79.5" y="68.8" transform="rotate(-90 79.5 68.8)">A13</text>
<text x="82" y="68.8" transform="rotate(-90 82 68.8)">A12</text>
<text x="84.6" y="68.8" transform="rotate(-90 84.6 68.8)">A11</text>
<text x="87.1" y="68.8" transform="rotate(-90 87.1 68.8)">A10</text>
<text x="89.6" y="68.8" transform="rotate(-90 89.6 68.8)">A9</text>
<text x="92.2" y="68.8" transform="rotate(-90 92.2 68.8)">A8</text>
<text x="94.7" y="68.8" transform="rotate(-90 94.7 68.8)">A7</text>
<text x="97.3" y="68.8" transform="rotate(-90 97.3 68.8)">A6</text>
<text x="99.8" y="68.8" transform="rotate(-90 99.8 68.8)">A5</text>
<text x="102.3" y="68.8" transform="rotate(-90 102.3 68.8)">A4</text>
<text x="104.9" y="68.8" transform="rotate(-90 104.9 68.8)">A3</text>
<text x="107.4" y="68.8" transform="rotate(-90 107.4 68.8)">A2</text>
<text x="110" y="68.8" transform="rotate(-90 110 68.8)">A1</text>
<text x="115" y="68.8" transform="rotate(-90 115 68.8)">LDS</text>
<text x="117.6" y="68.8" transform="rotate(-90 117.6 68.8)">UDS</text>
<text x="120.1" y="68.8" transform="rotate(-90 120.1 68.8)">R/W</text>
<text x="122.7" y="68.8" transform="rotate(-90 122.7 68.8)">AS</text>
<text x="127.7" y="68.8" transform="rotate(-90 127.7 68.8)">BG</text>
<text x="132.8" y="68.8" transform="rotate(-90 132.8 68.8)">VMA</text>
<text x="135.4" y="68.8" transform="rotate(-90 135.4 68.8)">E</text>
<text x="137.9" y="68.8" transform="rotate(-90 137.9 68.8)">Vcc</text>
<text x="140.4" y="68.8" transform="rotate(-90 140.4 68.8)">GND</text>
<text x="143" y="68.8" transform="rotate(-90 143 68.8)">FC2</text>
<text x="145.5" y="68.8" transform="rotate(-90 145.5 68.8)">FC1</text>
<text x="148.1" y="68.8" transform="rotate(-90 148.1 68.8)">FC0</text>
<text x="229.5" y="136.6">VCC</text>
<text x="209.3" y="141.7">~{RST}</text>
<text x="229.3" y="146.8">GND</text>
</g>
</svg>
